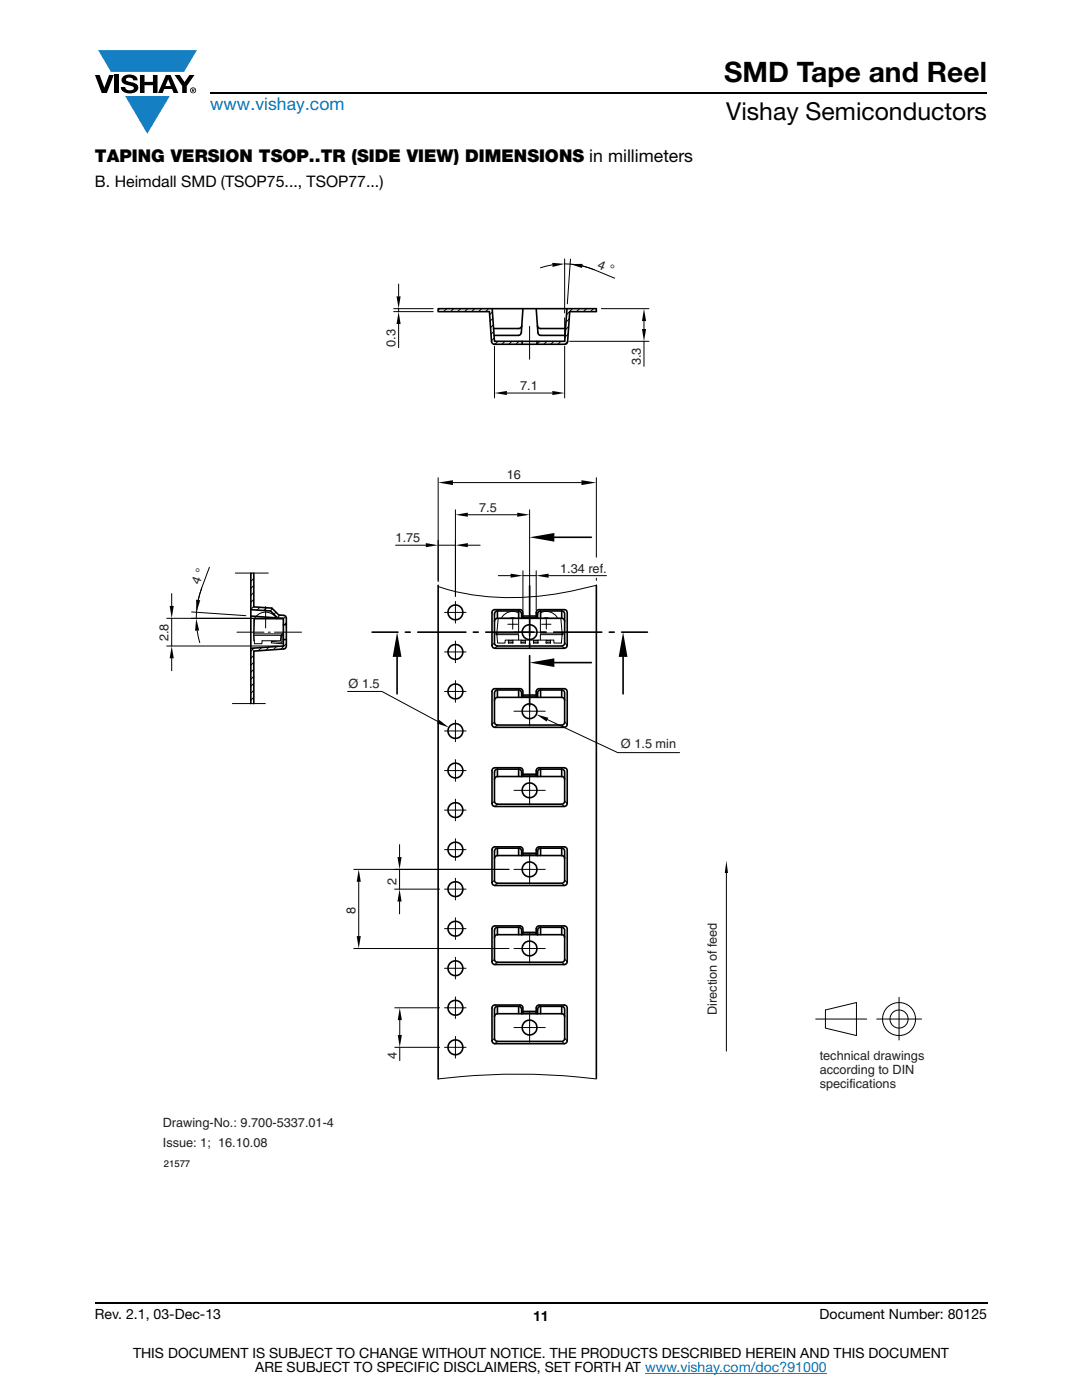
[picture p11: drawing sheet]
<svg xmlns="http://www.w3.org/2000/svg" width="216mm" height="279mm" viewBox="0 0 216 279" stroke-linecap="round" stroke-linejoin="round" font-family="sans-serif">
<g fill="#147fc3">
<path d="M19.6 10h19.7l-2.6 4.3h-1.1h-13.5z"/>
<path d="M25 19.2h8.9l-4.5 7.5z"/>
</g>
<g fill="#000">
<path d="M18.9 15h1l.9 2.5 1-2.5h.9l-1.4 3.6h-1zM22.9 15h.9v3.6h-.9zM24.6 15.3a2.1 2.1 0 0 1 2.8 .3l.1 .4h-.9a.79 .79 0 0 0-.7-.5 .79 .79 0 0 0-.8 .4l.3 .3 1 .2a1.08 1.08 0 0 1 1.2 1 1.08 1.08 0 0 1-1.1 1.2 1.73 1.73 0 0 1-2.4-1.2h.9a.96 .96 0 0 0 .8 .6 .96 .96 0 0 0 .9-.4 1.31 1.31 0 0 0-1.2-.6 1.03 1.03 0 0 1-1.1-.6 1.03 1.03 0 0 1 .2-1.1zM27.9 15h.9v1.3h1.7v-1.3h.9v3.6h-.9v-1.6h-1.7v1.6h-.9zM34.8 15h1.1l.9 1.4 1-1.4h1l-1.5 2.2v1.4h-.9v-1.4z"/>
<path d="M33.6 15.9l.5 1.3h-1.1zM33.1 15l-1.6 3.6h1l.3-.8h1.5l.3 .8h1l-1.6-3.6z"/>
<path d="M38.4 17.8h.2v.2h-.2zM38.3 17.7v.7h.1v-.3l.4 .3-.2-.3 .2-.2-.1-.2z"/>
<path d="M38.1 18a.46 .46 0 0 1 .9 0 .46 .46 0 0 1-.9 0zM37.9 18a.6 .6 0 0 0 1.2 0 .6 .6 0 0 0-1.2 0z"/>
</g>
<path d="M42 18.6h155M18.9 260h178.1" fill="none" stroke="#000" stroke-width=".36"/>
<path d="M128.7 274h36.3" fill="none" stroke="#007ec4" stroke-width=".2"/>
<path d="M31.5 51.4h152.9v181.9h-152.9z" fill="#fff"/>
<g fill="none" stroke="#000" stroke-width=".32">
<path d="M87.4 61.6h31.6v.6h-5.3l-.4 6-.2 .3-.2 .2h-14.2l-.4-.1-.2-.4-.4-6h-10.3zM98.2 61.6l.5 6.5h14l.4-6.5M104.1 65l-.2 .4-.4 .2h-5M104.2 68.1v.6M104.3 61.6l-.3 4.8-.2 .4-5.2 .1M107 61.6l.3 4.8 .3 .4 5.2 .1M107.1 68.1v.6M107.2 65l.2 .3 .4 .3h5.1M50.1 114.4v26M50.6 114.4v6.7l3.6 .3 1.4 1.3 1.2 .2 .2 .2 .1 5.8-.2 .5-.3 .1-6 .4v10.5M87.4 116.8v98.5M105.7 116.9v10"/>
<path d="M110.6 107.2h7.4M119 116.8v98.4M50 122.9l6.5 .5v5.5l-6.5 .5M50 121.7l4 .2 1.4 1.4M56.5 124.7h.6M56.5 127.6h.6M74.2 126.2h5.2M79.2 131.1v7.4M80.9 126.2h1M83.4 126.2h9.6M94.4 126.2h1M96.9 126.2h9.6"/>
<path d="M99.3 121.9v1.5M99.3 137.7v1.5M99.3 137.7h4.2M99.3 121.9h4.2M99.3 139.2l-.5 .2-.1 .4M99.3 123.4l-.5 .2-.1 .4M99.3 139.2h12.8M99.3 123.4h12.8M103.5 121.9v1.5M103.5 137.7v1.5M103.5 137.7l.3 .1 .2 .3 .1 1.1 2.9-.1M103.5 121.9l.3 .1 .2 .3 .1 1.1 2.9-.1"/>
<path d="M104.3 139.1v-1.3l-.4-.3-5.1-.1-.4 .2-.2 .4v6.6l.2 .4 .4 .2h13.8l.5-.3 .1-.3v-6.6l-.3-.4-.3-.2-5.2 .1-.4 .3v1.3M104.3 123.3v-1.2l-.4-.4-5.5 .1-.2 .5v6.5l.2 .5 .4 .1h13.8l.5-.3 .1-.3v-6.5l-.3-.5-5.5-.1-.4 .4v1.2M104.3 138.7h2.7M104.3 122.9h2.7M105.7 128.4v1M105.7 130.8v10.1M107.9 137.7l-.4 .1-.2 .3v1.1l-.3-.1M107.9 121.9l-.4 .1-.2 .3v1.1l-.3-.1M107.9 121.9v1.5M107.9 137.7v1.5M107.9 137.7h4.2M107.9 121.9h4.2"/>
<path d="M108 126.2h1M110.5 126.2h9.6M110.6 132.2h7.4M112.1 121.9v1.5M112.1 137.7v1.5M112.1 121.9l.3 .1 .3 .5v5.8l-.3 .5-.3 .1h-12.8l-.4-.1-.2-.5v-5.8l.1-.3 .5-.3M112.1 137.7l.3 .1 .3 .5v5.8l-.3 .5-.3 .1h-13l-.3-.2-.1-.4v-5.8l.1-.3 .5-.3M112.1 139.2l.3 .1 .3 .5M112.1 123.4l.3 .1 .3 .5M121.6 126.2h1M124 126.2h5.2M124.3 131.1v7.4"/>
<path d="M99.3 153.5v1.5M99.3 153.5h4.2M99.3 155l-.5 .2-.1 .4M99.3 155h12.8M103.5 153.5v1.5M103.5 153.5l.3 .1 .2 .3 .1 1.1 2.9-.1M104.3 154.9v-1.3l-.4-.3-5.1-.1-.4 .1-.2 .5v6.5l.2 .5 .4 .1h13.8l.5-.2 .1-.4v-6.5l-.3-.5-.3-.1-5.2 .1-.4 .3v1.3M104.3 154.5h2.7M107.9 153.5l-.4 .1-.2 .3v1.1l-.3-.1M107.9 153.5v1.5M107.9 153.5h4.2M112.1 153.5v1.5"/>
<path d="M112.1 153.5l.3 .1 .3 .5v5.8l-.3 .5-.3 .1h-12.8l-.4-.1-.2-.5v-5.8l.1-.4 .5-.2M112.1 155l.5 .2 .1 .4M99.3 169.3v1.4M99.3 169.3l-.5 .2-.1 .4v5.8l.1 .3 .5 .3 13-.1 .3-.2 .1-.3v-5.8l-.3-.5-.3-.1M99.3 169.3h4.2M99.3 170.7l-.5 .3-.1 .3M99.3 170.7h12.8M103.5 169.3v1.4M103.5 169.3l.3 .1 .2 .3 .1 1h2.9M104.3 170.7v-1.3l-.4-.4h-5.1l-.4 .1-.2 .5v6.5l.2 .5 .4 .1h13.8l.5-.2 .1-.4v-6.5l-.3-.5-.3-.1h-5.2l-.4 .4v1.3M104.3 170.3h2.7M107.9 169.3l-.4 .1-.2 .3v1h-.3"/>
<path d="M107.9 169.3v1.4M107.9 169.3h4.2M112.1 169.3v1.4M112.1 170.7l.3 .2 .3 .4M99.3 185.1v1.4M99.3 185.1h4.2M99.3 186.5l-.5 .3-.1 .3M99.3 186.5h12.8M103.5 185.1v1.4M103.5 185.1l.3 .1 .2 .3 .1 1 2.9-.1M104.3 186.4v-1.2l-.4-.4h-5.1l-.4 .1-.2 .5v6.5l.1 .4 .5 .2h13.8l.5-.2 .1-.4v-6.5l-.3-.5-.3-.1h-5.2l-.4 .4v1.2M104.3 186.1h2.7"/>
<path d="M107.9 185.1l-.4 .1-.2 .3v1l-.3-.1M107.9 185.1v1.4M107.9 185.1h4.2M112.1 185.1v1.4M112.1 185.1l.3 .1 .3 .5v5.7l-.3 .5-.3 .1-13.2-.1-.2-.5v-5.7l.1-.4 .5-.2M112.1 186.5l.3 .1 .3 .5M99.3 200.8v1.5M99.3 200.8h4.2M99.3 202.3l-.5 .3-.1 .3M99.3 202.3h12.8M103.5 200.8v1.5M103.5 200.8l.3 .2 .2 .3 .1 1 2.9-.1"/>
<path d="M104.3 202.2v-1.2l-.4-.4h-5.1l-.5 .2-.1 .4v6.5l.2 .5 .4 .1h13.8l.5-.3 .1-.3v-6.5l-.1-.4-.5-.2h-5.2l-.4 .4v1.2M104.3 201.9h2.7M107.9 200.8l-.4 .2-.2 .3v1l-.3-.1M107.9 200.8v1.5M107.9 200.8h4.2M112.1 200.8v1.5M112.1 200.8l.3 .2 .3 .4v5.8l-.3 .5-.3 .1h-12.8l-.4-.1-.2-.5v-5.8l.1-.3 .5-.3M112.1 202.3l.3 .1 .3 .5"/>
<circle cx="90.9" cy="138" r="1.48"/>
<circle cx="90.9" cy="130.1" r="1.48"/>
<circle cx="90.9" cy="122.2" r="1.48"/>
<circle cx="105.7" cy="126.2" r="1.48"/>
<circle cx="90.9" cy="145.9" r="1.48"/>
<circle cx="90.9" cy="153.8" r="1.48"/>
<circle cx="105.7" cy="141.9" r="1.48"/>
<circle cx="105.7" cy="157.7" r="1.48"/>
<circle cx="90.9" cy="169.6" r="1.48"/>
<circle cx="90.9" cy="177.5" r="1.48"/>
<circle cx="90.9" cy="161.7" r="1.48"/>
<circle cx="105.7" cy="173.5" r="1.48"/>
<circle cx="90.9" cy="185.3" r="1.48"/>
<circle cx="90.9" cy="193.2" r="1.48"/>
<circle cx="105.7" cy="189.3" r="1.48"/>
<circle cx="90.9" cy="209" r="1.48"/>
<circle cx="90.9" cy="201.1" r="1.48"/>
<circle cx="105.7" cy="205.1" r="1.48"/>
</g>
<g fill="none" stroke="#000" stroke-width=".2">
<path d="M79.5 56.7v2.4M110.2 52.9l-2.4 .5M112.7 51.7v10.8M112.7 52.7l3 .3a30.5 30.5 0 0 1 7 2.5M113.8 51.7l-.6 8.9M116.2 53.1l2.3 .7M78.6 61.6h7.8M78.6 62.2h7.8M79.5 61.6v.6M79.5 64.7v4.7M87.7 61.6l-.3 .3M89.1 61.6l-.6 .6"/>
<path d="M90.5 61.6l-.6 .6M91.9 61.6l-.6 .6M93.3 61.6l-.6 .6M94.7 61.6l-.6 .6M96.1 61.6l-.6 .6M97.5 61.6l-.6 .6M98.3 62.2l-.6 .6M98.3 63.5l-.5 .6M98.4 64.8l-.5 .6M98.5 66.2l-.5 .5M98.6 67.4l-.5 .6M98.7 69.1v10.3"/>
<path d="M99.4 68.1l-.6 .6M100.7 68.1l-.5 .6M101.1 78.4h9.1M102.1 68.1l-.6 .6M103.5 68.1l-.5 .6M105.7 65.1v6.6M107.7 68.1l-.6 .6M109.1 68.1l-.6 .6M110.5 68.1l-.6 .6M111.9 68.1l-.6 .6M112.7 63.4v4.7M112.7 69.1v10.3"/>
<path d="M113.3 68.2l-.6 .5M113.4 66.6l-.7 .7M113.5 65.2l-.7 .6M113.6 63.7l-.7 .6M113.7 68.1h15.8M114.2 61.6l-1.1 1.2M115.6 61.6l-.6 .6M117 61.6l-.6 .6M118.4 61.6l-.6 .6M120 61.6h9.5M128.5 64.1v1.6M128.5 68.1v5"/>
<path d="M87.4 95.3v20.8M90.4 96.3h25.6M119 95.3v15.9M34.3 118.5v2.4M40.2 117.4a18 18 0 0 0-1 6M40.2 117.4l-.6 2.3M41.8 113.2l-1.6 4.2M47 114.4h6.5M50.3 114.4l-.3 .2M50.6 115.4l-.6 .6M50.6 116.8l-.6 .6M50.6 118.2l-.6 .6"/>
<path d="M50.6 119.6l-.6 .6M78.9 108.8h6.1M87.4 108.8h3.5M90.9 101.7v17.4M93.4 102.7h9.8M93.4 108.8h2.4M99.4 114.9h2.5M104.3 113.9v7.9M104.3 114.9h2.7M105.7 101.7v20.3M107 113.9v7.9M109.5 114.9h11.5"/>
<path d="M119 116.8a58.8 58.8 0 0 1-26.4 1.6l-5.2-1.3M119 115.4v.4M33.3 123.4h23.2M33.3 128.9h22.3M34.3 123.4v5.5M34.3 131.4v2.5M38.2 122.1l10.9 .8M39.3 125.9l.6 2.4M47.3 126.2h5.4M50.6 130.8l-.6 .6M50.6 132.2l-.6 .6M50.6 133.6l-.6 .6"/>
<path d="M50.6 135l-.6 .6M50.6 136.4l-.6 .6M50.6 137.8l-.6 .6M50.6 139.2l-.6 .5M50.6 121l-.6 .6M50.6 126.5h5.7v.3h-5.7M50.6 126.5v.3M50.6 126.8l.1 1.1M50.7 129.3l-.7 .7M50.8 123.5h-.2v3M50.8 123.5l-.2 3M50.8 123.5h5.7v3h-.2"/>
<path d="M50.8 123.5a2.51 2.51 0 0 1 2.2-1.3 2.51 2.51 0 0 1 2.3 1.3M51.9 121.2l-.6 .5M52.2 129.2l-.6 .7M53 121.1v4.2M53.2 121.3l-.6 .5M53.5 126.2h.4M53.7 129.1l-.6 .7M54.4 121.5l-.5 .4M54.8 126.2h5.4M55.1 122.2l-.5 .4M55.2 129l-.6 .6M55.9 122.8l-.6 .5"/>
<path d="M56.3 126.6l.2 .3v1.1l-.1 .4-.3 .1-2-.2 .1-.3 2 .1v-1.2l-.1-.1-.1 1.1h-3.7v.6h-1.5l-.2-1.7M56.6 127.6l-.1 .1M57 123l-.5 .5M57.1 128.5l-1.1 1.1M57.1 124.3l-.4 .4M69.4 138h6.8l11.2 6M88.7 130.1h4.3M90.9 120v4.4M90.9 127.9v4.4M90.9 135.8v4.3M93 138h-4.3M93 122.2h-4.3"/>
<path d="M98.7 128.3l-.5 .5M99 126.4h.1v.3h-.1zM99.1 126.4v.3M99.1 126.7h4.4v1h-2.7v.6h-1.5zM99.3 128.9l-.5 .5M99.4 123.4h2.4l.4-.1 1.3 .1v3h-4.4zM101.3 124.6h1v1M101.4 127.9h.9v.3M101.4 127.7v.6h.9v-.1h-.9M102.3 123.6v1h1M102.3 127.7v.2M102.6 126.2h3.1v2.9"/>
<path d="M103.5 127.7h7v.6h1.5l.2-1.6h-4.4v1M103.5 122.3v1.1M103.5 122.3a2.57 2.57 0 0 0-3.5 1.1M104 127.7v.6h.8v-.1h-.8M104 127.9h.8M104.8 127.7v.5M105.7 122.3v6.4M105.7 138.8v3.1h3.1M105.7 123v3.2h3.1M106.5 128.2h.9v.1h-.9zM106.5 127.7v.2M107.4 127.7v.2h-.9v.3"/>
<path d="M107.4 127.9v.3M108.1 124.6h.9v.9M109 127.7v.6h.8v-.1h-.8M109 127.9h.8v.3M109 123.6v1h.9M109.8 127.7v.2M111.3 123.4a2.55 2.55 0 0 0-3.5-1.1v4.1h4.4l-.3-3-3-.1-.4 .1h-5M112.1 128.9l.5 .5M112.2 126.4v.3M112.2 126.4h.2v.3h-.2zM112.7 128.3l.5 .5M46.4 140.4h6.5"/>
<path d="M88.7 153.8h4.3M88.7 145.9h4.3M90.9 143.7v4.3M90.9 151.6v4.3M90.9 159.5v4.3M98.7 144.1l-.5 .5M98.7 159.9l-.5 .4M99.3 144.7l-.5 .5M102.6 141.9h3.1v3M102.6 157.7h3.1v2.9M105.7 154.6v3.1h3.1M109.2 143.6l14.1 6.6h12.3"/>
<path d="M112.1 144.7l.5 .5M112.7 144.1l.5 .5M112.7 159.9l.5 .4M70.6 173.5h31M71.6 176v10.8M78.7 177.4h9M79.7 168.6v2.4M79.7 173.5v3.9M79.7 179.9v2.5M88.7 177.4h4.3M88.7 161.7h4.3M90.9 167.4v4.3"/>
<path d="M90.9 175.3v4.3M93 169.6h-4.3M98.7 175.7l-.5 .4M99.3 176.3l-.5 .4M99.3 160.5l-.5 .4M102.6 173.5h3.1v2.9M105.7 170.4v3.1h3.1M112.1 176.3l.5 .4M112.1 160.5l.5 .4M112.7 175.7l.5 .4M144.9 174.2v35.6M70.6 189.3h31"/>
<path d="M88.7 185.3h4.3M90.9 183.2v4.3M90.9 191.1v4.3M90.9 199v4.3M93 193.2h-4.3M98.7 191.4l-.5 .5M99.3 192l-.5 .5M102.6 189.3h3.1v2.9M105.7 186.2v3.1h3.1M112.1 192l.5 .5M112.7 191.4l.5 .5M179.4 199v8.6"/>
<path d="M78.8 209h8.9M78.8 201.1h8.9M79.8 203.6v3M79.8 209v2.7M87.4 215.3a130.8 130.8 0 0 1 31.6 0M88.7 209h4.3M88.7 201.1h4.3M90.9 206.8v4.4M98.7 207.2l-.5 .5M99.3 207.8l-.5 .5M102.6 205.1h3.1v2.9M105.7 201.9v3.2h3.1"/>
<path d="M112.1 207.8l.5 .5M112.7 207.2l.5 .5M162.8 203.4h10.2M164.7 201.6l6.2-1.5v6.6l-6.2-1.5zM174.9 203.4h9"/>
<circle cx="179.4" cy="203.4" r="3.3"/>
<circle cx="179.4" cy="203.4" r="1.81"/>
</g>
<g fill="#000">
<path d="M79.1 59.1h.8l-.4 2.5zM110.2 52.5l2.5 .2-2.4 .6zM113.8 52.7h2.5l-.2 .8zM79.5 62.2l.4 2.5h-.8zM98.7 78.4l2.4-.4v.8zM110.2 78l2.5 .4-2.5 .4zM128.5 61.6l.4 2.5h-.8zM128.1 65.7h.8l-.4 2.4zM87.4 96.3l3-.5v1zM116 95.8l3 .5-3 .5zM39.1 119.7l.9 .1-.8 2.4zM85 108.4l2.4 .4-2.4 .4z"/>
<path d="M90.9 108.8l2.5-.4v.8zM90.9 102.7l2.5-.4v.8zM101.9 114.5l2.4 .4-2.4 .4zM103.2 102.3l2.5 .4-2.5 .4zM105.7 107.2l4.9-.8v1.7zM107 114.9l2.5-.4v.8zM34.3 128.9l.4 2.5h-.8zM33.9 120.9h.8l-.4 2.5zM39.2 123.4l.5 2.4-.8 .1zM79.2 126.2l.9 4.9h-1.7zM105.7 132.2l4.9-.8v1.7zM124.3 126.2l.9 4.9h-1.7z"/>
<path d="M87.6 143.7l2 1.5-2.4-.8zM107 142.6l2.4 .7-.3 .7zM71.6 173.5l.4 2.5h-.8zM79.7 177.4l.4 2.5h-.8zM79.3 171h.8l-.4 2.5zM144.9 171.8l.4 2.4h-.7zM71.2 186.8h.8l-.4 2.5zM79.8 201.1l.4 2.5h-.8zM79.4 206.6h.8l-.4 2.4z"/>
</g>
<text font-size="5.6" x="144.5" y="16.4">SMD Tape and Reel</text>
<text font-size="4.9" x="144.9" y="24">Vishay Semiconductors</text>
<text font-size="3.5" fill="#007ec4" x="42" y="21.9">www.vishay.com</text>
<text font-size="3.5" x="18.9" y="32.3">TAPING VERSION TSOP..TR (SIDE VIEW) DIMENSIONS in millimeters</text>
<text font-size="3.2" x="18.9" y="37.4">B. Heimdall SMD (TSOP75..., TSOP77...)</text>
<g font-size="2.8">
<text x="18.9" y="263.3">Rev. 2.1, 03-Dec-13</text>
<text x="106.4" y="263.6">11</text>
<text x="163.6" y="263.3">Document Number: 80125</text>
<text x="26.5" y="271">THIS DOCUMENT IS SUBJECT TO CHANGE WITHOUT NOTICE. THE PRODUCTS DESCRIBED HEREIN AND THIS DOCUMENT</text>
<text x="50.9" y="273.8">ARE SUBJECT TO SPECIFIC DISCLAIMERS, SET FORTH AT www.vishay.com/doc?91000</text>
</g>
<g font-size="2.5" fill="#231f20">
<text x="119.1" y="53.4" transform="rotate(22 119.1 53.4)">4 °</text>
<text x="78.9" y="69.2" transform="rotate(-90 78.9 69.2)">0.3</text>
<text x="103.8" y="77.9">7.1</text>
<text x="127.9" y="72.9" transform="rotate(-90 127.9 72.9)">3.3</text>
<text x="101.1" y="95.7">16</text>
<text x="95.6" y="102.1">7.5</text>
<text x="78.9" y="108.2">1.75</text>
<text x="39.8" y="116.8" transform="rotate(-70 39.8 116.8)">4 °</text>
<text x="111.8" y="114.3">1.34 ref.</text>
<text x="33.6" y="128" transform="rotate(-90 33.6 128)">2.8</text>
<text x="69.6" y="137.4">Ø 1.5</text>
<text x="123.9" y="149.4">Ø 1.5 min</text>
<text x="79.1" y="176.5" transform="rotate(-90 79.1 176.5)">2</text>
<text x="70.9" y="182.5" transform="rotate(-90 70.9 182.5)">8</text>
<text x="143" y="202.6" transform="rotate(-90 143 202.6)">Direction of feed</text>
<text x="79.2" y="211.4" transform="rotate(-90 79.2 211.4)">4</text>
<text x="163.6" y="214.3">according to DIN</text>
<text x="163.6" y="211.5">technical drawings</text>
<text x="163.6" y="217.1">specifications</text>
<text x="32.5" y="225">Drawing-No.: 9.700-5337.01-4</text>
<text x="32.5" y="229">Issue: 1; 16.10.08</text>
</g>
<text font-size="1.9" x="32.7" y="232.8">21577</text>
</svg>
